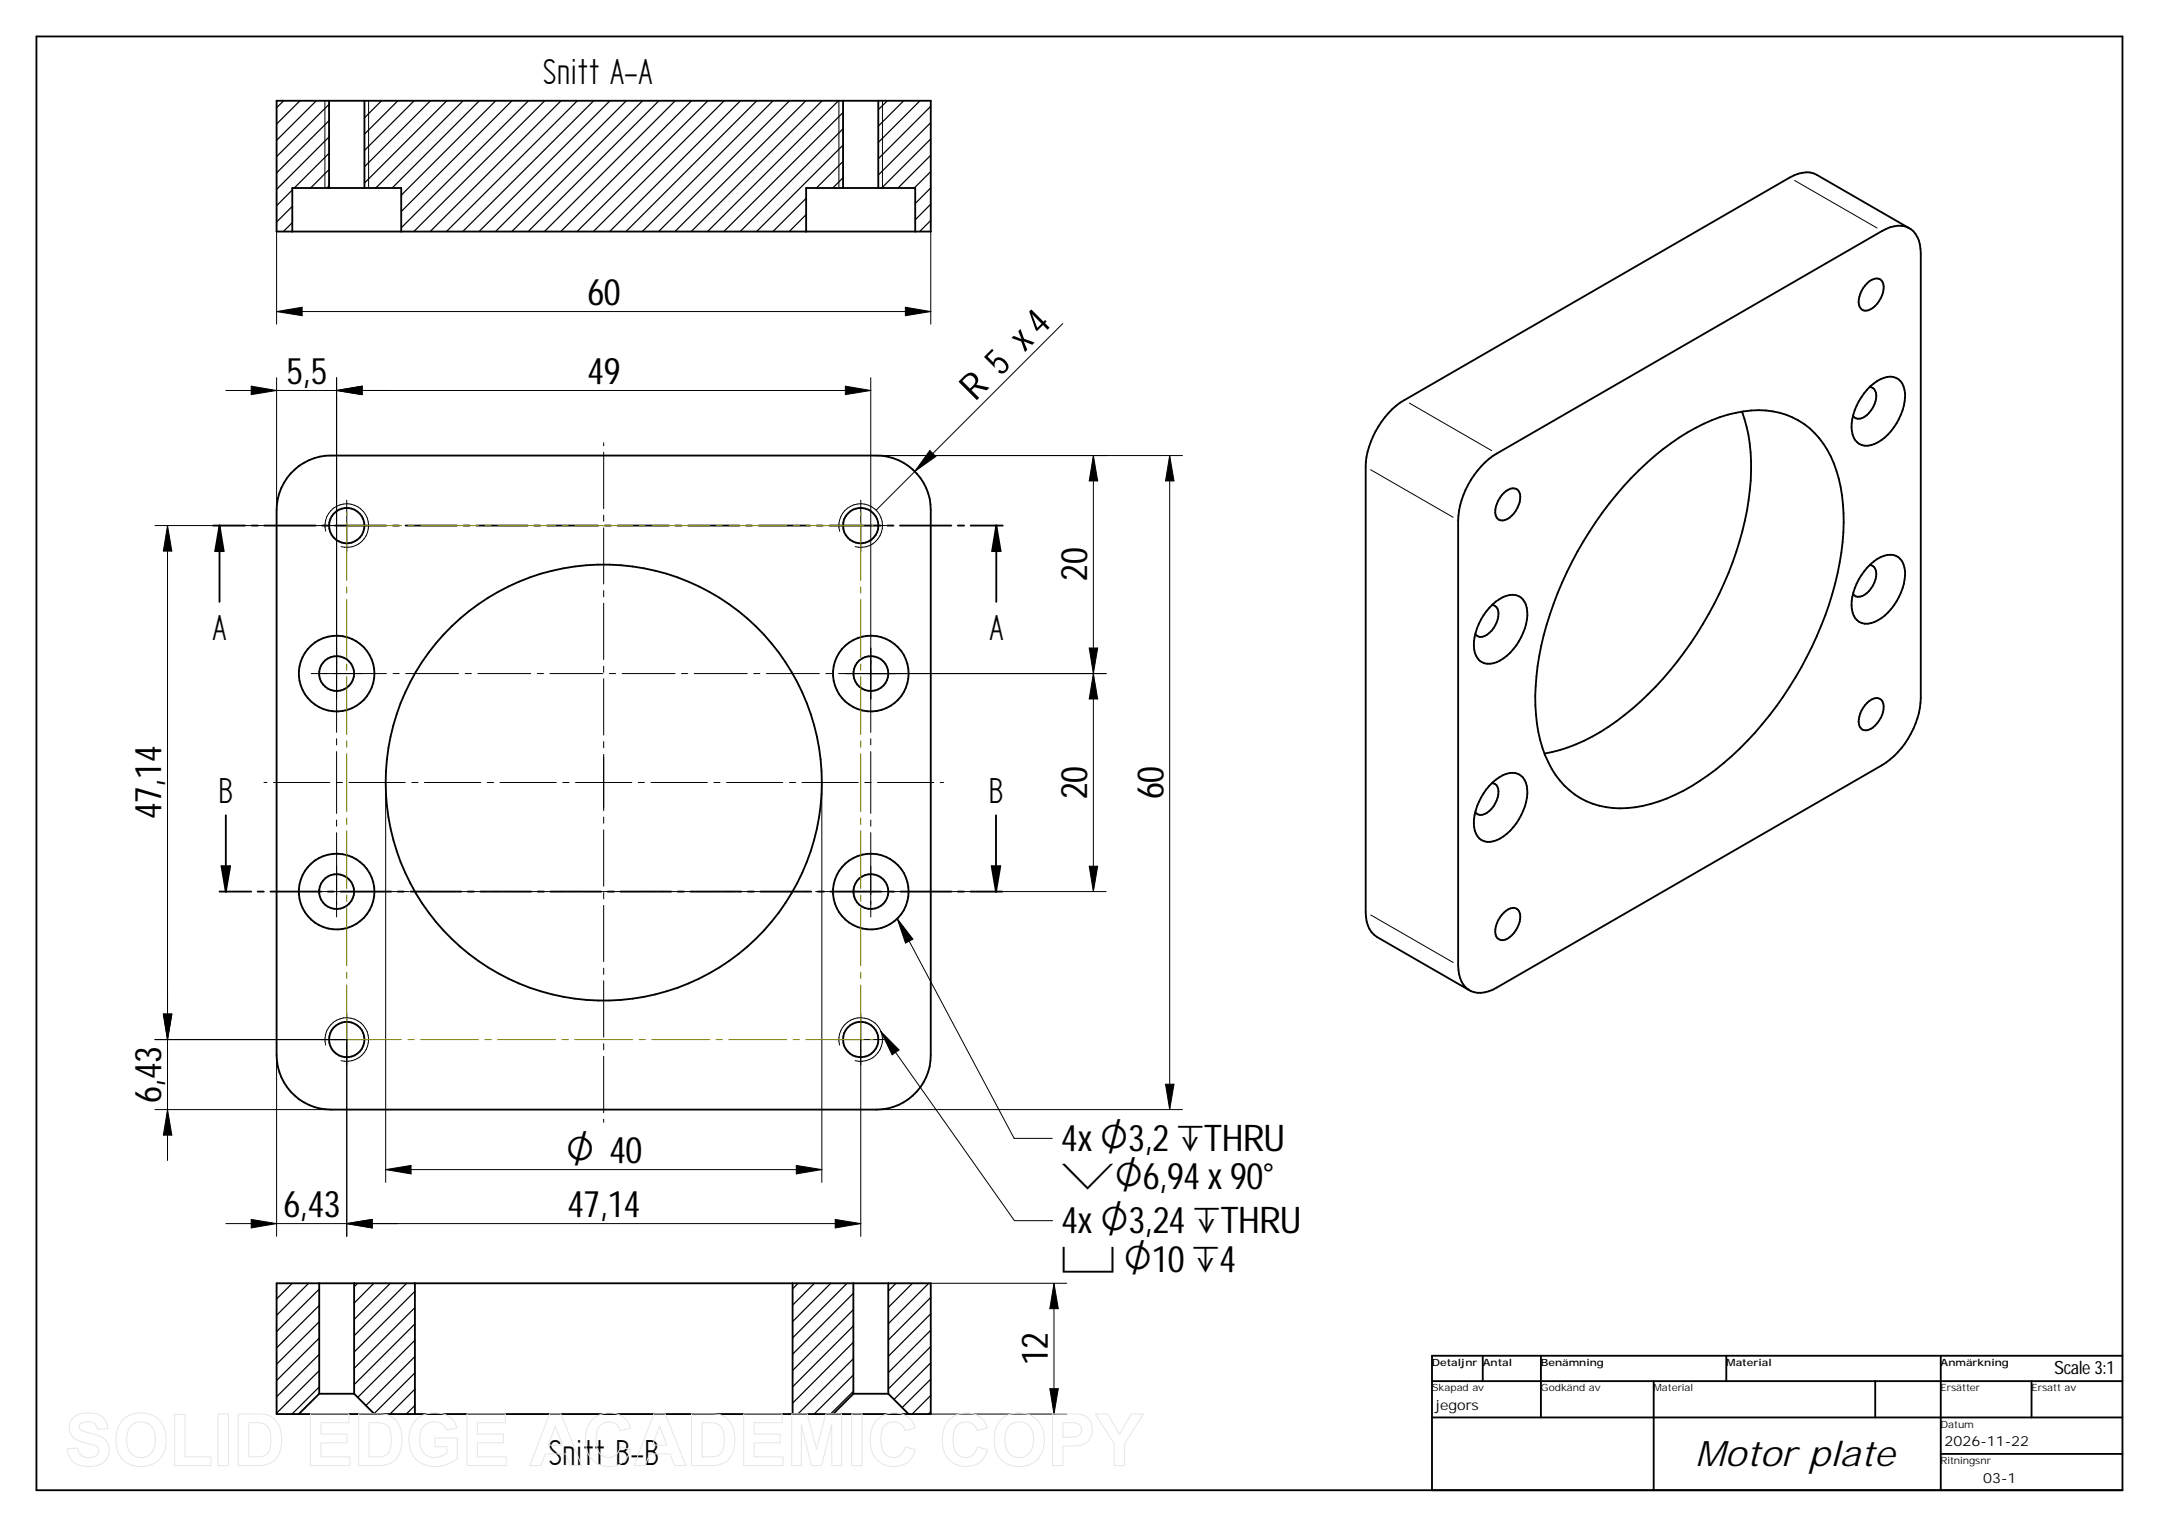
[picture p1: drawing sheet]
<svg xmlns="http://www.w3.org/2000/svg" width="594mm" height="420mm" viewBox="0 0 594 420" stroke-linecap="round" stroke-linejoin="round" font-family="sans-serif">
<g fill="none" stroke="#000" stroke-width=".51">
<path d="M10 10h574v400h-574zM76.1 27.7h180v36h-180zM90.5 27.7v24M100.3 27.7v24M232 27.7v24M241.7 27.7v24M110.4 63.7v-12h-30v12M221.8 63.7v-12h30v12M513.8 77.9a2.89 2.89 0 0 1 3.9-.7 5.2 5.2 0 0 1-.6 5.6 4.1 4.1 0 0 1-4.7 2.5 3.5 3.5 0 0 1-.5-4.4l.8-1.7zM525.4 62.8l-25.5-14.7a7.2 7.2 0 0 0-7.4 .8l-106.1 61.2a23.4 23.4 0 0 0-10.6 18.4v122.5a7.7 7.7 0 0 0 3.1 6.8l25.5 14.7M479.3 113.2a49.3 49.3 0 0 1 1.9 24.4 97.6 97.6 0 0 1-34.2 59.2 48.7 48.7 0 0 1-22 10.5M514.5 106.5a2.29 2.29 0 0 1 1.7 3.1 7 7 0 0 1-4.4 5.6 1.76 1.76 0 0 1-1.9-.8"/>
<path d="M514.6 106.3a7 7 0 0 1 7.1-2.3 5.7 5.7 0 0 1 2.4 6.4 15.8 15.8 0 0 1-8.3 11.8 4.1 4.1 0 0 1-6.2-3.6 15.5 15.5 0 0 1 5-12.3zM80 130.3a14.9 14.9 0 0 1 11.1-5h150a15 15 0 0 1 15 15v150a15 15 0 0 1-15 15h-150a15.1 15.1 0 0 1-15-15v-150a15.3 15.3 0 0 1 3.9-10zM408.6 127.3l3.3-2.5 106-61.3a7 7 0 0 1 8.6 .1 8.4 8.4 0 0 1 2 6.1v122.5a23.6 23.6 0 0 1-10.6 18.3l-106 61.2a7.2 7.2 0 0 1-7.9 .5 7.5 7.5 0 0 1-2.8-6.6v-122.4a23.7 23.7 0 0 1 7.4-15.9zM413.8 135.6a2.82 2.82 0 0 1 3.9-.7 5.2 5.2 0 0 1-.6 5.7l-.5 .7a3.8 3.8 0 0 1-4.2 1.7 3.1 3.1 0 0 1-.8-3.6l1.1-2.4zM448.9 131.5a61.6 61.6 0 0 1 26.6-17.4 25.5 25.5 0 0 1 17.7 .8 23.1 23.1 0 0 1 12.1 14.6 54 54 0 0 1 .4 28.1 98.6 98.6 0 0 1-33.5 54.1 49.2 49.2 0 0 1-22.2 10.4 21.8 21.8 0 0 1-24.9-14.3 50.5 50.5 0 0 1-1.6-27.3 99.7 99.7 0 0 1 25.4-49zM58.6 144.6h8.8M60.4 144.6l1.1 7h-2.3zM60.4 144.6v21M69.3 144.6h1.6M72.7 144.6h14.2M88.7 144.6h1.7M92.2 144.6h14.1"/>
<path d="M108.1 144.6h1.7M111.6 144.6h14.2M127.5 144.6h1.7M131.1 144.6h14.1M147 144.6h1.7M150.5 144.6h14.1M166.4 144.6h1.7M169.9 144.6h14.2M185.8 144.6h1.7M189.4 144.6h14.1M205.3 144.6h1.7M208.8 144.6h14.1"/>
<path d="M224.7 144.6h1.7M228.2 144.6h14.2M244.1 144.6h1.8M247.6 144.6h14.2M263.6 144.6h1.7M267.1 144.6h8.8M274.1 144.6v21M274.1 144.6l1.2 7h-2.3zM513.8 156.2a8.6 8.6 0 0 1 7.1-3.5 4.5 4.5 0 0 1 3.3 4.5 15.8 15.8 0 0 1-8.4 14 4.1 4.1 0 0 1-6.2-3.6 15.5 15.5 0 0 1 4.2-11.4zM514.5 155.5a2.01 2.01 0 0 1 1.8 2.3 7 7 0 0 1-4.5 6.4 1.61 1.61 0 0 1-1.9-.8M410.5 166.5a1.95 1.95 0 0 1 1.8 2.3 7 7 0 0 1-4.4 6.4 1.78 1.78 0 0 1-2-.7M410.7 166.3a7.8 7.8 0 0 1 6.3-2.6 4.9 4.9 0 0 1 3.3 5.6 16.1 16.1 0 0 1-8.4 12.9 4.2 4.2 0 0 1-6.3-3.6 15.5 15.5 0 0 1 5.1-12.3z"/>
<path d="M513.8 193.4a2.89 2.89 0 0 1 3.9-.8 5.5 5.5 0 0 1-1.2 6.4 3.7 3.7 0 0 1-4.1 1.7 3.6 3.6 0 0 1-.5-4.4l.8-1.6zM410.5 215.5a1.95 1.95 0 0 1 1.8 2.3 6.9 6.9 0 0 1-4.4 6.4 1.78 1.78 0 0 1-2-.8M410.7 215.3a7.8 7.8 0 0 1 6.3-2.6 4.9 4.9 0 0 1 3.3 5.6 16.1 16.1 0 0 1-8.4 12.9 4.1 4.1 0 0 1-6.3-3.6 15.5 15.5 0 0 1 5.1-12.3zM61 238.3h2.3l-1.2 7zM62.1 224.3v21M272.9 238.3h2.3l-1.1 7zM274.1 224.3v21M60.4 245.3h8.7M70.9 245.3h1.7M74.4 245.3h14M90.2 245.3h1.7M93.7 245.3h13.9"/>
<path d="M109.4 245.3h1.7M112.9 245.3h14M128.7 245.3h1.7M132.2 245.3h14M147.9 245.3h1.8M151.5 245.3h13.9M167.2 245.3h1.7M170.7 245.3h14M186.5 245.3h1.7M190 245.3h14M205.8 245.3h1.7M209.2 245.3h14"/>
<path d="M225 245.3h1.7M228.5 245.3h14M244.3 245.3h1.7M247.8 245.3h14M263.6 245.3h1.7M267.1 245.3h8.7M413.8 251.1a2.89 2.89 0 0 1 3.9-.7 5.2 5.2 0 0 1-.6 5.6l-.5 .8a3.6 3.6 0 0 1-4.2 1.6 3.1 3.1 0 0 1-.8-3.5l.6-1.7zM76.1 353.1h180v36h-180zM87.8 353.1v30.4M97.4 353.1v30.4M114.2 353.1v36M218.1 353.1v36"/>
<path d="M234.8 353.1v30.4M244.4 353.1v30.4M408 373v7M424 373v17M475 373v7M534 373v37M584 373h-190v37M87.8 383.5l-5.6 5.6M87.8 383.5h9.6M97.4 383.5l5.6 5.6M234.8 383.5h9.6M234.8 383.5l-5.6 5.6"/>
<path d="M244.4 383.5l5.6 5.6M394 390h190M394 380h190M455 380v30M516 380v10M559 380v10M534 400h50"/>
<circle cx="95.4" cy="144.6" r="4.9"/>
<circle cx="236.8" cy="144.6" r="4.9"/>
<circle cx="92.6" cy="185.3" r="10.4"/>
<circle cx="92.6" cy="185.3" r="4.8"/>
<circle cx="239.6" cy="185.3" r="10.4"/>
<circle cx="239.6" cy="185.3" r="4.8"/>
<circle cx="166.1" cy="215.3" r="60"/>
<circle cx="92.6" cy="245.3" r="4.8"/>
<circle cx="92.6" cy="245.3" r="10.4"/>
<circle cx="239.6" cy="245.3" r="10.4"/>
<circle cx="239.6" cy="245.3" r="4.8"/>
<circle cx="95.4" cy="286" r="4.9"/>
<circle cx="236.8" cy="286" r="4.9"/>
</g>
<g fill="none" stroke="#000" stroke-width=".28">
<path d="M89.4 27.7v24M101.4 27.7v24M230.8 27.7v24M242.8 27.7v24M493.8 49.7l22.7 13M76.1 63.7v25.5M256.1 63.7v25.5M76.1 85.7l7-1.2v2.4zM76.1 85.7h180M249.1 84.5l7 1.2-7 1.2zM292.4 89l-51.3 51.3M62.1 107.4h177.5"/>
<path d="M69.1 106.3l7 1.1-7 1.2zM76.1 103.9v36.4M92.6 103.9v97.6M92.6 107.4l7-1.1v2.3zM232.6 106.3l7 1.1-7 1.2zM239.6 103.9v97.6M387.8 110.9l22.7 13.1M95.4 137.6v14M166.1 121.8v.9M166.1 124.5v15.5M236.8 137.6v14M241.1 125.3h84.3"/>
<path d="M255.9 124l1.6 1.6-5.8 4.1zM300.9 125.3v120M300.9 125.3l1.1 7h-2.3zM321.9 125.3l1.1 7h-2.3zM321.9 125.3v180M377.1 129.2l22.7 13.1M46.1 144.6v174.7M46.1 144.6l1.2 7h-2.3zM89.6 146.2a6 6 0 0 1 5.3-7.5 6 6 0 0 1 6.5 6.4 6 6 0 0 1-7.6 5.3M102.4 144.6h-59.8M166.1 141.7v1.7M166.1 145.2v15.5"/>
<path d="M229.8 144.6h14M231 146.2a6 6 0 0 1 5.3-7.5 6 6 0 0 1 6.5 6.4 6 6 0 0 1-7.5 5.3M166.1 162.5v1.7M166.1 166v15.5M299.7 178.3h2.3l-1.1 7zM106.3 185.3h-20.7M108.2 185.3h1.6M111.6 185.3h14.6M128 185.3h1.7M131.5 185.3h14.5M147.8 185.3h1.8M151.3 185.3h14.6"/>
<path d="M166.1 183.3v1.7M166.1 186.8v15.5M167.7 185.3h1.7M171.2 185.3h14.6M187.5 185.3h1.8M191 185.3h14.6M207.4 185.3h1.7M210.9 185.3h14.6M227.2 185.3h1.7M230.8 185.3h73.6M300.9 185.3l1.1 7h-2.3zM72.6 215.3h.8"/>
<path d="M75.3 215.3h15.5M92.5 215.3h1.7M92.6 203.3v1.7M92.6 206.8v17M96 215.3h15.5M106.1 215.3v110M113.3 215.3h1.7M116.8 215.3h15.5M134.1 215.3h1.7M137.6 215.3h15.5M154.8 215.3h1.8M158.4 215.3h15.5"/>
<path d="M166.1 204v1.8M166.1 207.6v15.5M175.6 215.3h1.7M179.1 215.3h15.5M196.4 215.3h1.7M199.9 215.3h15.5M217.2 215.3h1.7M220.7 215.3h15.5M226.1 215.3v110M237.9 215.3h1.8M239.6 203.3v1.7M239.6 206.8v17"/>
<path d="M241.5 215.3h15.5M258.7 215.3h.9M92.6 225.6v1.7M92.6 229.1v23.2M166.1 224.8v1.7M166.1 228.3v15.5M239.6 225.6v1.7M239.6 229.1v23.2M299.7 238.3h2.3l-1.1 7zM112.6 245.3h-27M114.4 245.3h1.7M117.8 245.3h16.1"/>
<path d="M135.7 245.3h1.7M139.2 245.3h16M157 245.3h1.7M160.5 245.3h16M166.1 245.6v1.7M166.1 249.1v15.5M178.3 245.3h1.7M181.8 245.3h16M199.6 245.3h1.7M203.1 245.3h16.1M220.9 245.3h1.7M224.4 245.3h80"/>
<path d="M246.9 252.8l4.3 5.6-2 1.1zM246.9 252.8l32.2 60.4h10.5M377.2 251.8l22.7 13M45 279h2.3l-1.2 7zM95.4 279v61.2M166.1 266.4v1.7M166.1 269.9v15.5M236.8 279v61.2M76.1 290.3v49.9M89.6 287.6a6 6 0 0 1 5.3-7.5 6 6 0 0 1 6.5 6.5 6 6 0 0 1-7.6 5.2M102.4 286h-59.8M166.1 287.2v1.7"/>
<path d="M166.1 290.7v15.5M229.8 286h14M231 287.6a6 6 0 0 1 5.4-7.5 6 6 0 0 1 6.4 6.5 6 6 0 0 1-7.5 5.2M242.4 283.8l5 5.1-1.9 1.3zM242.4 283.8l36.7 52.1h10.5M320.7 298.3h2.3l-1.1 7zM42.6 305.3h48.5M46.1 305.3l1.2 7h-2.3zM166.1 307.9v.9M241.1 305.3h84.3M62.1 336.7h174.7M69.1 335.5l7 1.2-7 1.2z"/>
<path d="M95.4 336.7l7-1.2v2.4zM106.1 321.8l7-1.1v2.3zM106.1 321.8h120M219.1 320.7l7 1.1-7 1.2zM229.8 335.5l7 1.2-7 1.2zM256.1 353.1h37.4M290 353.1l1.2 7h-2.3zM290 353.1v36M256.1 389.1h37.4M288.9 382.1h2.3l-1.2 7z"/>
</g>
<g fill="#000">
<path d="M76.1 85.7l7-1.2v2.4zM249.1 84.5l7 1.2-7 1.2zM69.1 106.3l7 1.1-7 1.2zM92.6 107.4l7-1.1v2.3zM232.6 106.3l7 1.1-7 1.2zM255.9 124l1.6 1.6-5.8 4.1zM300.9 125.3l1.1 7h-2.3zM321.9 125.3l1.1 7h-2.3zM46.1 144.6l1.2 7h-2.3zM60.4 144.6l1.1 7h-2.3zM274.1 144.6l1.2 7h-2.3zM299.7 178.3h2.3l-1.1 7z"/>
<path d="M300.9 185.3l1.1 7h-2.3zM61 238.3h2.3l-1.2 7zM272.9 238.3h2.3l-1.1 7zM299.7 238.3h2.3l-1.1 7zM246.9 252.8l4.3 5.6-2 1.1zM45 279h2.3l-1.2 7zM242.4 283.8l5 5.1-1.9 1.3zM320.7 298.3h2.3l-1.1 7zM46.1 305.3l1.2 7h-2.3zM69.1 335.5l7 1.2-7 1.2zM95.4 336.7l7-1.2v2.4zM106.1 321.8l7-1.1v2.3z"/>
<path d="M219.1 320.7l7 1.1-7 1.2zM229.8 335.5l7 1.2-7 1.2zM290 353.1l1.2 7h-2.3zM288.9 382.1h2.3l-1.2 7z"/>
</g>
<g fill="none" stroke="#000" stroke-width=".34">
<path d="M78.1 27.7l-2 1.9M82.5 27.7l-6.4 6.4M87 27.7l-10.9 10.9M90.5 28.7l-14.4 14.4M90.5 33.2l-14.4 14.4M90.5 37.7l-14.4 14.4M100.5 27.7l-.2 .2M105 27.7l-4.7 4.7M109.5 27.7l-9.2 9.2M114 27.7l-13.7 13.7M118.4 27.7l-18.1 18.2M122.9 27.7l-22.6 22.7"/>
<path d="M127.4 27.7l-24 24M131.9 27.7l-24 24M136.4 27.7l-26 26M140.9 27.7l-30.5 30.5M145.4 27.7l-35 35M149.9 27.7l-36 36M154.4 27.7l-36 36M158.9 27.7l-36.1 36M163.4 27.7l-36.1 36M167.8 27.7l-36 36M172.3 27.7l-36 36M176.8 27.7l-36 36"/>
<path d="M181.3 27.7l-36 36M185.8 27.7l-36 36M190.3 27.7l-36 36M194.8 27.7l-36 36M199.3 27.7l-36 36M203.7 27.7l-35.9 36M208.2 27.7l-36 36M212.7 27.7l-36 36M217.2 27.7l-36 36M221.7 27.7l-36 36M226.2 27.7l-36 36M230.7 27.7l-36 36"/>
<path d="M232 35.4l-28.3 28.3M232 30.9l-32.8 32.8M232 39.9l-23.8 23.8M244.2 27.7l-2.5 2.5M248.7 27.7l-7 7M253.1 27.7l-11.4 11.5M256.1 29.3l-14.4 14.4M256.1 33.7l-14.4 14.5M256.1 38.2l-13.5 13.5M80.4 52.3l-4.3 4.3M80.4 56.8l-4.3 4.3M90.5 51.1l-.5 .6"/>
<path d="M90.5 46.7l-5 5M90.5 42.2l-9.5 9.5M221.8 54.6l-9.1 9.1M221.8 59.1l-4.6 4.6M232 44.4l-7.3 7.3M232 48.9l-2.9 2.8M256.1 51.7l-4.3 4.3M256.1 56.2l-4.3 4.3M256.1 47.2l-4.5 4.5M256.1 42.7l-9 9M80.4 61.3l-2.4 2.4M221.8 63.5l-.1 .2"/>
<path d="M256.1 60.7l-3 3M80.4 353.1l-4.3 4.3M84.9 353.1l-8.8 8.8M87.8 354.7l-11.7 11.7M87.8 359.2l-11.7 11.7M98.4 353.1l-1 1M102.9 353.1l-5.5 5.5M107.4 353.1l-10 10M111.9 353.1l-14.5 14.4M114.2 355.3l-16.8 16.7M114.2 359.8l-16.8 16.7M219.6 353.1l-1.5 1.5"/>
<path d="M224.1 353.1l-6 6M228.6 353.1l-10.5 10.5M233.1 353.1l-15 15M234.8 355.9l-16.7 16.7M246.5 353.1l-2.1 2.2M251.1 353.1l-6.7 6.6M255.6 353.1l-11.2 11.1M256.1 357l-11.7 11.7M87.8 363.7l-11.7 11.7M87.8 368.2l-11.7 11.7M87.8 372.7l-11.7 11.6M87.8 377.1l-11.7 11.7"/>
<path d="M114.2 377.7l-11.3 11.3M114.2 373.3l-13.5 13.5M114.2 364.3l-16.8 16.7M114.2 368.8l-15.8 15.7M234.8 378.3l-10.8 10.8M234.8 360.3l-16.7 16.8M234.8 364.8l-16.7 16.8M234.8 369.3l-16.7 16.8M234.8 373.8l-15.3 15.3M256.1 379.5l-7.9 7.8M256.1 375l-10.1 10.1M256.1 361.5l-11.7 11.7"/>
<path d="M256.1 366l-11.7 11.7M256.1 370.5l-11.7 11.7M87.8 381.6l-7.5 7.5M114.2 382.2l-6.9 6.9M114.2 386.7l-2.4 2.4M234.8 382.8l-6.3 6.3M256.1 388.5l-.6 .6M256.1 384l-5.1 5.1"/>
</g>
<g fill="none" stroke="#808000" stroke-width=".28">
<path d="M91.9 144.6h.9M94.6 144.6h15.9M95.4 141.1v.9M95.4 143.8v15.9M112.3 144.6h1.7M115.8 144.6h15.9M133.5 144.6h1.7M137 144.6h15.9M154.7 144.6h1.7M158.2 144.6h15.9M175.9 144.6h1.7M179.4 144.6h15.9"/>
<path d="M197.1 144.6h1.7M200.6 144.6h15.9M218.3 144.6h1.7M221.8 144.6h15.9M236.8 141.1v.9M236.8 143.8v15.9M239.5 144.6h.8M95.4 161.5v1.7M95.4 165v15.9M236.8 161.5v1.7M236.8 165v15.9M95.4 182.7v1.7"/>
<path d="M95.4 186.2v15.9M236.8 182.7v1.7M236.8 186.2v15.9M95.4 203.9v1.7M95.4 207.4v15.9M236.8 203.9v1.7M236.8 207.4v15.9M95.4 225.1v1.7M95.4 228.6v15.9M236.8 225.1v1.7M236.8 228.6v15.9M95.4 246.3v1.7"/>
<path d="M95.4 249.8v15.9M236.8 246.3v1.7M236.8 249.8v15.9M95.4 267.5v1.7M95.4 271v15.9M236.8 267.5v1.7M236.8 271v15.9M91.9 286h.8M94.5 286h15.9M95.4 288.7v.8M112.3 286h1.7M115.7 286h15.9"/>
<path d="M133.4 286h1.8M136.9 286h16M154.6 286h1.8M158.2 286h15.9M175.8 286h1.7M179.4 286h15.9M197.1 286h1.6M200.6 286h15.8M218.3 286h1.7M221.7 286h16M236.8 288.7v.8M239.5 286h.8"/>
</g>
<g fill="none" stroke="#e6e6e6" stroke-width=".28">
<path d="M20.2 390a7 7 0 0 1 8.4 .4l.7 .9 .4 1.8-2.9 .1a2.34 2.34 0 0 0-3.1-2 1.57 1.57 0 0 0-1.9 1.6 2.65 2.65 0 0 0 2.4 1.4l.6 .2a6.9 6.9 0 0 1 4.7 2.4 4.4 4.4 0 0 1-4 6.7 5.8 5.8 0 0 1-6.6-3l-.4-1.8 2.8-.3a3.2 3.2 0 0 0 2.5 2.6 3.2 3.2 0 0 0 3.4-1.5 1.82 1.82 0 0 0-2-2l-.4-.1a7.6 7.6 0 0 1-5.2-2.6 3.8 3.8 0 0 1 .6-4.8zM33.9 390.6a7.3 7.3 0 0 1 10.7 1.2 8.3 8.3 0 0 1-1.8 10.6 6.9 6.9 0 0 1-10.9-5.3 7.8 7.8 0 0 1 2-6.5zM35.9 392.4a3.9 3.9 0 0 1 4.4-.9 3.9 3.9 0 0 1 2.4 3.8 5 5 0 0 1-2.3 5.4 3.9 3.9 0 0 1-5.5-3.9l.2-2.8zM48 389.2h2.9v11.7h7.1v2.4h-10zM60 389h2.9v14.3h-2.9zM65.6 389h5.2a6 6 0 0 1 6.7 6.6 7 7 0 0 1-3.1 7l-2.3 .6-6.5 .1zM68.4 391.5a8.5 8.5 0 0 1 4.7 .5 5.6 5.6 0 0 1 1.4 5.4 3.2 3.2 0 0 1-3.9 3.5h-2.2zM85.4 389h10.6v2.5h-7.7v3.1h7.2v2.4h-7.2v3.9h8v2.4h-10.9zM98.7 389h5.2a6 6 0 0 1 6.7 6.6 7 7 0 0 1-3.1 7l-2.3 .6-6.5 .1zM101.6 391.5a8.5 8.5 0 0 1 4.6 .5 5.6 5.6 0 0 1 1.4 5.4 3.2 3.2 0 0 1-3.9 3.5h-2.1zM114.6 390.6a7.8 7.8 0 0 1 9.6-.3l.8 .9 .7 1.7-2.9 .6a3.8 3.8 0 0 0-3.7-2.3 3.8 3.8 0 0 0-3.4 2.7 5.9 5.9 0 0 0 1.7 6.6 5.2 5.2 0 0 0 5.6-.7v-1.7h-3.3v-2.5h6.2v5.7a8.8 8.8 0 0 1-11.5 .1 8.5 8.5 0 0 1 .2-10.8zM128.5 389h10.6v2.5h-7.7v3.1h7.1v2.4h-7.1v3.9h7.9v2.4h-10.8z"/>
<path d="M151.2 389h3.1l5.8 14.3h-3.2l-1.2-3.3h-5.7l-1.2 3.3h-3zM152.8 392.3l2 5.3h-3.9zM162.9 390.7a6.5 6.5 0 0 1 9.9 .7l.7 1.5-2.9 .7a3.3 3.3 0 0 0-3.6-2.3 3.3 3.3 0 0 0-2.9 3.2 6.2 6.2 0 0 0 1.6 6 3.3 3.3 0 0 0 5-2.4l2.8 .8a6.3 6.3 0 0 1-5.8 4.7 6.3 6.3 0 0 1-6.2-4.3 9.2 9.2 0 0 1 1.4-8.6zM179.9 389h3.1l5.8 14.3h-3.2l-1.2-3.3h-5.7l-1.2 3.3h-3zM181.5 392.3l2 5.3h-3.9zM190.3 389h5.2a6 6 0 0 1 6.7 6.6 7 7 0 0 1-3.1 7l-2.3 .6-6.5 .1zM193.2 391.5a8.5 8.5 0 0 1 4.6 .5 5.6 5.6 0 0 1 1.4 5.4 3.2 3.2 0 0 1-3.9 3.5h-2.1zM204.6 389h10.6v2.5h-7.7v3.1h7.2v2.4h-7.2v3.9h8v2.4h-10.9zM217.8 389h4.3l2.6 9.7 2.5-9.7h4.4v14.3h-2.7l-.1-11.3-2.7 11.3h-2.8l-2.8-11.3v11.3h-2.7zM234.4 389h2.8v14.3h-2.8zM241.3 390.7a6.5 6.5 0 0 1 9.9 .7l.6 1.5-2.8 .7a3.3 3.3 0 0 0-3.6-2.3 3.3 3.3 0 0 0-2.9 3.2 6.2 6.2 0 0 0 1.6 6 3.3 3.3 0 0 0 5-2.4l2.8 .8a6.3 6.3 0 0 1-5.9 4.7 6.3 6.3 0 0 1-6.1-4.3 9.2 9.2 0 0 1 1.4-8.6zM261.1 390.7a6.5 6.5 0 0 1 10 .7l.6 1.5-2.8 .7a3.3 3.3 0 0 0-3.7-2.3 3.3 3.3 0 0 0-2.8 3.2 6.2 6.2 0 0 0 1.5 6 3.3 3.3 0 0 0 5-2.4l2.8 .8a6.3 6.3 0 0 1-5.8 4.7 6.3 6.3 0 0 1-6.2-4.3 9.2 9.2 0 0 1 1.4-8.6z"/>
<path d="M275.5 390.6a7.3 7.3 0 0 1 10.8 1.2 8.3 8.3 0 0 1-1.9 10.6 6.9 6.9 0 0 1-10.8-5.3 7.8 7.8 0 0 1 1.9-6.5zM277.6 392.4a3.9 3.9 0 0 1 4.4-.9 3.9 3.9 0 0 1 2.4 3.8 5 5 0 0 1-2.4 5.4 3.9 3.9 0 0 1-5.5-3.9l.3-2.8zM289.6 389h4.6a7.5 7.5 0 0 1 4.8 .9 4.5 4.5 0 0 1 1.3 5.3 4.5 4.5 0 0 1-4.8 2.7h-3v5.4h-2.9zM292.5 391.5h1.4a3.3 3.3 0 0 1 3.6 1.2 2.04 2.04 0 0 1-2.3 2.7l-2.7 .1zM301.4 389h3.4l3.3 5.7 3.2-5.7h3.3l-5.2 8.3v6h-2.8v-6z"/>
</g>
<g font-size="11.3">
<text x="149.4" y="23.1">Snitt A-A</text>
<text x="58.5" y="176.1">A</text>
<text x="272.2" y="176.1">A</text>
<text x="60.1" y="220.8">B</text>
<text x="272.1" y="220.8">B</text>
<text x="150.9" y="403.1">Snitt B-B</text>
</g>
<g font-size="10.8">
<text x="155.7" y="320.1">O 40</text>
<text x="292" y="327.2">sO6,94 x 90°</text>
<text x="292.1" y="349.9">c O10`4</text>
</g>
<g font-size="10.1">
<text x="161.7" y="83.9">60</text>
<text x="78.8" y="105.7">5,5</text>
<text x="161.7" y="105.7">49</text>
<text x="268.3" y="110.7" transform="rotate(-45 268.3 110.7)">R 5 x 4</text>
<text x="299.1" y="159.8" transform="rotate(-90 299.1 159.8)">20</text>
<text x="299.1" y="219.8" transform="rotate(-90 299.1 219.8)">20</text>
<text x="320.1" y="219.8" transform="rotate(-90 320.1 219.8)">60</text>
<text x="44.4" y="225.3" transform="rotate(-90 44.4 225.3)">47,14</text>
<text x="44.4" y="303.5" transform="rotate(-90 44.4 303.5)">6,43</text>
<text x="292" y="316.7">4x O3,2`THRU</text>
<text x="78" y="334.9">6,43</text>
<text x="156.1" y="334.9">47,14</text>
<text x="292.1" y="339.4">4x O3,24`THRU</text>
<text x="288.3" y="375.5" transform="rotate(-90 288.3 375.5)">12</text>
</g>
<text font-size="9.6" x="466.5" y="403.5">Motor plate</text>
<text font-size="5" x="565.2" y="378.1">Scale 3:1</text>
<g font-size="3.9">
<text x="395" y="387.9">jegors</text>
<text x="535" y="397.8">2026-11-22</text>
<text x="545.7" y="407.9">03-1</text>
</g>
<g font-size="2.8">
<text x="394" y="375.8">Detaljnr Antal</text>
<text x="424" y="375.8">Benämning</text>
<text x="475" y="375.8">Material</text>
<text x="534" y="375.8">Anmärkning</text>
<text x="394" y="382.8">Skapad av</text>
<text x="424" y="382.8">Godkänd av</text>
<text x="455" y="382.8">Material</text>
<text x="534" y="382.8">Ersätter</text>
<text x="559" y="382.8">Ersatt av</text>
<text x="534" y="392.8">Datum</text>
<text x="534" y="402.8">Ritningsnr</text>
</g>
</svg>
